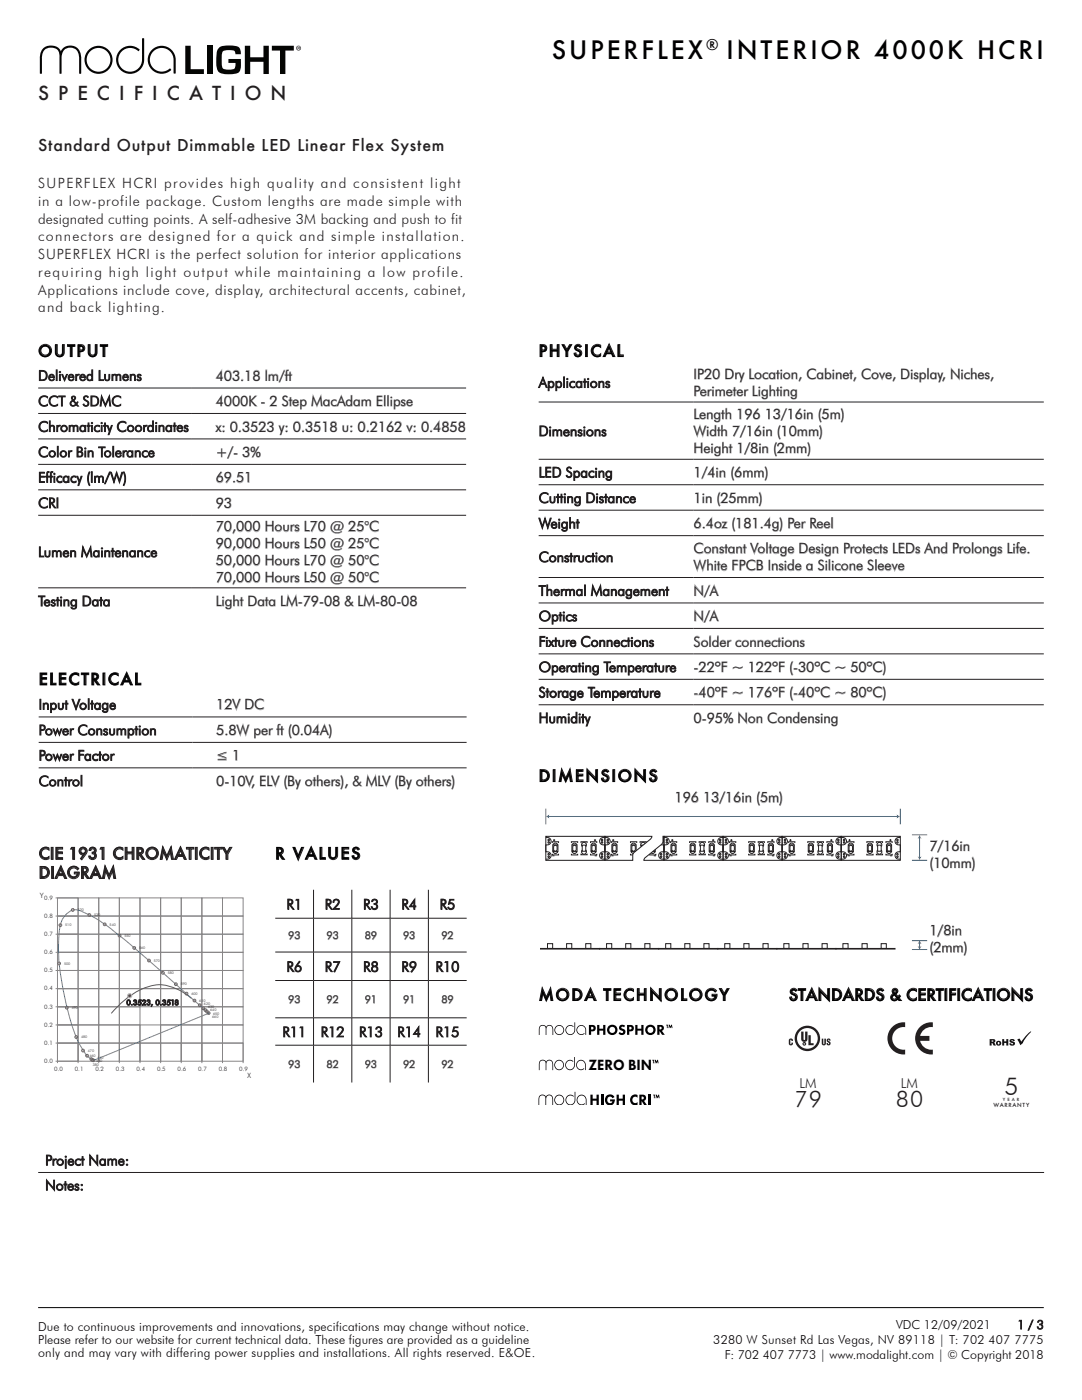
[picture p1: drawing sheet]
<svg xmlns="http://www.w3.org/2000/svg" width="216mm" height="279mm" viewBox="0 0 216 279" stroke-linecap="round" stroke-linejoin="round" font-family="sans-serif">
<g fill="#040503">
<path d="M24.2 9.8a2.66 2.66 0 0 1 3.7 .2l-.2 .2a2.4 2.4 0 0 0-3.9 .7 2.4 2.4 0 0 0 1.9 3.4 2.4 2.4 0 0 0 2.6-2.9v-3.7l.4-.1 .1 4.5a2.8 2.8 0 0 1-4.1 2.3 2.8 2.8 0 0 1-.5-4.6z"/>
<path d="M30.1 10.2a2.79 2.79 0 0 1 3.1-.9 2.79 2.79 0 0 1 1.9 2.6l-.1 2.8-.4-.1v-1.2a3.4 3.4 0 0 0-.9-3.3 2.37 2.37 0 0 0-3.2 .3 2.37 2.37 0 0 0 .2 3.3 2.37 2.37 0 0 0 3.3-.1l.2 .3a2.76 2.76 0 0 1-3.9 .1 2.76 2.76 0 0 1-.2-3.8z"/>
<path d="M8.6 9.7a2.25 2.25 0 0 1 3.5 .5 2.18 2.18 0 0 1 2.7-1 2.18 2.18 0 0 1 1.4 2.5v2.9l-.3 .1-.1-3a1.79 1.79 0 0 0-1.8-2.2 1.79 1.79 0 0 0-1.7 2.2v2.9l-.1 .1-.3-.1v-2.9a1.78 1.78 0 0 0-1.7-2.2 1.78 1.78 0 0 0-1.8 2v3.1l-.3 .1-.1-.1-.1-3.2a2.68 2.68 0 0 1 .7-1.7z"/>
<path d="M37 9.1h1v4.7h2.7v1h-3.7z"/>
<path d="M41.3 9.1h1.1v5.7h-1.1z"/>
<path d="M43.6 9.6a4.2 4.2 0 0 1 3.5-.4 1.26 1.26 0 0 1 1 1.6h-1.1a.71 .71 0 0 0-.9-.8l-1.2 .1a.94 .94 0 0 0-.7 1.2v1.3a1.05 1.05 0 0 0 .3 1.1 1.05 1.05 0 0 0 1.1 .2h.4a.93 .93 0 0 0 1-1.3h-1.4v-.8h2.5a3.6 3.6 0 0 1-.5 2.7 5 5 0 0 1-4-.2 5.7 5.7 0 0 1-.3-4z"/>
<path d="M48.9 9.1h1v2.3h2.7v-2.3h1v5.7h-1v-2.5h-2.7v2.5h-1z"/>
<path d="M54.2 9.1h4.4v1h-1.7v4.7h-1v-4.7h-1.7z"/>
<path d="M17.3 11.9a2.37 2.37 0 0 1 4.7 0 2.37 2.37 0 0 1-4.7 0zM16.9 11.9a2.8 2.8 0 0 0 5.6 0 2.8 2.8 0 0 0-5.6 0z"/>
</g>
<path d="M59.5 9.4v.2h.1zM59.4 9.4h.3l.1 .4-.2-.1-.2 .1zM59.2 9.6a.4 .4 0 0 0 .8 0 .4 .4 0 0 0-.8 0zM59.1 9.6a.5 .5 0 0 1 1 0 .5 .5 0 0 1-1 0z" fill="#231f20"/>
<path d="M7.6 261h200.7" fill="none" stroke="#000001" stroke-width=".2"/>
<g fill="none" stroke="#231f20" stroke-width=".2">
<path d="M7.6 77.4h85.4M7.6 82.5h85.4M7.6 87.6h85.4M7.6 92.7h85.4M7.6 97.8h85.4M107.5 80.2h100.8M107.5 91.7h100.8M107.5 96.7h100.8M7.6 102.8h85.4M7.6 117.3h85.4M107.5 101.8h100.8M107.5 106.9h100.8"/>
<path d="M107.5 115.3h100.8M107.5 120.3h100.8M107.5 125.4h100.8M107.5 130.5h100.8M107.5 135.6h100.8M107.5 140.7h100.8M7.6 234h200.7"/>
</g>
<path d="M107.5 68.5h17v2.7h-17z" fill="#fff"/>
<g fill="none" stroke="#231f20" stroke-width=".2">
<path d="M7.7 143.1h85.4M7.7 148.2h85.4M7.7 153.2h85.4M108.9 166.9h11.8v4.8h-11.8zM108.9 167.2a.78 .78 0 0 1 1.1 .7 .78 .78 0 0 1-1.1 .7v1.4a.78 .78 0 0 1 1.1 .7 .78 .78 0 0 1-1.1 .8M110.2 170.4v.2h1.3v-.2M110.2 170.8h.4M110.2 168.2v-.2h1.3v.2M110.3 168.6h1v1.4h-1zM110.3 169.7l.3 .3M110.4 167.7h.4M110.4 170a.46 .46 0 0 0 .4 .3 .46 .46 0 0 0 .5-.3"/>
<path d="M110.4 168.6a.46 .46 0 0 1 .4-.3 .46 .46 0 0 1 .5 .3M110.5 168.8a.36 .36 0 0 1 .4-.1 .36 .36 0 0 1 .3 .3v.5a.35 .35 0 0 1-.4 .4 .35 .35 0 0 1-.3-.4zM110.6 167.5v.4M114 168.2v-.2h1.3v.2M114 170.4v.2h1.3v-.2M114.1 168.6h1v1.4h-1zM114.1 169.7l.3 .3M114.2 170a.46 .46 0 0 0 .4 .3 .46 .46 0 0 0 .5-.3M114.2 168.6a.46 .46 0 0 1 .4-.3 .46 .46 0 0 1 .5 .3M114.3 168.8a.36 .36 0 0 1 .4-.1 .36 .36 0 0 1 .3 .3v.5a.35 .35 0 0 1-.4 .4 .35 .35 0 0 1-.3-.4zM115.9 170.4v.2h1.3v-.2M115.9 168.2v-.2h1.3v.2"/>
<path d="M116.2 168.7h.7v1.2h-.7zM116.9 169.6a.49 .49 0 0 1 0 .7 .49 .49 0 0 1-.7 0 .49 .49 0 0 1 0-.7M116.9 168.9a.49 .49 0 0 0 0-.7 .49 .49 0 0 0-.7 0 .49 .49 0 0 0 0 .7M117.8 168.2v-.2h1.3v.2M117.8 170.4v.2h1.3v-.2M117.9 168.6h1.1v1.4h-1.1zM117.9 169.7l.3 .3M118 170a.46 .46 0 0 0 .4 .3 .46 .46 0 0 0 .5-.3M118 168.6a.46 .46 0 0 1 .4-.3 .46 .46 0 0 1 .5 .3M118.2 168.8a.36 .36 0 0 1 .3-.1 .36 .36 0 0 1 .3 .3v.5a.35 .35 0 0 1-.3 .4 .35 .35 0 0 1-.4-.4zM118.5 167.7h.4M118.7 170.8h.4"/>
<path d="M118.7 167.5v.4M120.7 167.2a.78 .78 0 0 0-1.1 .7 .78 .78 0 0 0 1.1 .7v1.4a.78 .78 0 0 0-1.1 .7 .78 .78 0 0 0 1.1 .8M122 168.2v-.2h1.2v.2M122 170.4v.2h1.2v-.2M122 170.8h.4M122.1 168.6h1v1.4h-1zM122.1 169.7l.3 .3M122.1 167.7h.5M122.2 170a.46 .46 0 0 0 .4 .3 .46 .46 0 0 0 .5-.3M122.2 168.6a.46 .46 0 0 1 .4-.3 .46 .46 0 0 1 .5 .3M122.3 168.8a.36 .36 0 0 1 .4-.1 .36 .36 0 0 1 .3 .3v.5a.35 .35 0 0 1-.4 .4 .35 .35 0 0 1-.3-.4zM122.4 167.5v.4"/>
<path d="M125.8 168.2v-.2h1.3v.2M125.8 170.4v.2h1.3v-.2M125.9 168.6h1v1.4h-1zM125.9 169.7l.3 .3M126 170a.46 .46 0 0 0 .4 .3 .46 .46 0 0 0 .5-.3M126 168.6a.46 .46 0 0 1 .4-.3 .46 .46 0 0 1 .5 .3M126.1 168.8a.36 .36 0 0 1 .4-.1 .36 .36 0 0 1 .3 .3v.5a.35 .35 0 0 1-.4 .4 .35 .35 0 0 1-.3-.4zM127.7 170.4v.2h1.2v-.2M127.7 168.2v-.2h1.2v.2M128 168.7h.7v1.2h-.7zM128.7 169.6a.49 .49 0 0 1 0 .7 .49 .49 0 0 1-.7 0 .49 .49 0 0 1 0-.7M128.7 168.9a.49 .49 0 0 0 0-.7 .49 .49 0 0 0-.7 0 .49 .49 0 0 0 0 .7"/>
<path d="M129.6 170.4v.2h1.3v-.2M129.6 168.2v-.2h1.3v.2M129.7 168.6h1.1v1.4h-1.1zM129.7 169.7l.3 .3M129.8 170a.46 .46 0 0 0 .4 .3 .46 .46 0 0 0 .5-.3M129.8 168.6a.46 .46 0 0 1 .4-.3 .46 .46 0 0 1 .5 .3M129.9 168.8a.36 .36 0 0 1 .4-.1 .36 .36 0 0 1 .3 .3v.5a.35 .35 0 0 1-.4 .4 .35 .35 0 0 1-.3-.4zM130.3 167.7h.4M130.5 170.8h.4M130.5 167.5v.4M132.5 166.9h11.8v4.8h-11.8zM132.5 167.2a.78 .78 0 0 0-1.1 .7 .78 .78 0 0 0 1.1 .7v1.4a.78 .78 0 0 0-1.1 .7 .78 .78 0 0 0 1.1 .8"/>
<path d="M133.8 168.2v-.2h1.2v.2M133.8 170.4v.2h1.2v-.2M133.8 170.8h.4M133.9 168.6h1v1.4h-1zM133.9 169.7l.2 .3M133.9 167.7h.5M133.9 170a.46 .46 0 0 0 .5 .3 .46 .46 0 0 0 .4-.3M133.9 168.6a.46 .46 0 0 1 .5-.3 .46 .46 0 0 1 .4 .3M134.1 168.8a.36 .36 0 0 1 .4-.1 .36 .36 0 0 1 .2 .3v.5a.35 .35 0 0 1-.3 .4 .35 .35 0 0 1-.4-.4zM134.1 167.5v.4M137.6 168.2v-.2h1.2v.2M137.6 170.4v.2h1.2v-.2"/>
<path d="M137.7 168.6h1v1.4h-1zM137.7 169.7l.3 .3M137.8 170a.46 .46 0 0 0 .4 .3 .46 .46 0 0 0 .5-.3M137.8 168.6a.46 .46 0 0 1 .4-.3 .46 .46 0 0 1 .5 .3M137.9 168.8a.36 .36 0 0 1 .4-.1 .36 .36 0 0 1 .3 .3v.5a.35 .35 0 0 1-.4 .4 .35 .35 0 0 1-.3-.4zM139.5 168.2v-.2h1.2v.2M139.5 170.4v.2h1.2v-.2M139.8 168.7h.7v1.2h-.7zM140.5 169.6a.49 .49 0 0 1 0 .7 .49 .49 0 0 1-.7 0 .49 .49 0 0 1 0-.7M140.5 168.9a.49 .49 0 0 0 0-.7 .49 .49 0 0 0-.7 0 .49 .49 0 0 0 0 .7M141.4 168.2v-.2h1.3v.2M141.4 170.4v.2h1.3v-.2"/>
<path d="M141.5 168.6h1v1.4h-1zM141.5 169.7l.3 .3M141.6 170a.46 .46 0 0 0 .4 .3 .46 .46 0 0 0 .5-.3M141.6 168.6a.46 .46 0 0 1 .4-.3 .46 .46 0 0 1 .5 .3M141.7 168.8a.36 .36 0 0 1 .4-.1 .36 .36 0 0 1 .3 .3v.5a.35 .35 0 0 1-.4 .4 .35 .35 0 0 1-.3-.4zM142.1 167.7h.4M142.2 170.8h.5M142.3 167.5v.4M144.3 166.9h11.8v4.8h-11.8zM144.3 167.2a.78 .78 0 0 0-1.1 .7 .78 .78 0 0 0 1.1 .7v1.4a.78 .78 0 0 0-1.1 .7 .78 .78 0 0 0 1.1 .8M145.6 170.4v.2h1.2v-.2M145.6 170.8h.4"/>
<path d="M145.6 168.2v-.2h1.2v.2M145.7 168.6h1v1.4h-1zM145.7 169.7l.2 .3M145.7 167.7h.5M145.7 170a.46 .46 0 0 0 .5 .3 .46 .46 0 0 0 .4-.3M145.7 168.6a.46 .46 0 0 1 .5-.3 .46 .46 0 0 1 .4 .3M145.9 168.8a.36 .36 0 0 1 .4-.1 .36 .36 0 0 1 .2 .3v.5a.35 .35 0 0 1-.3 .4 .35 .35 0 0 1-.4-.4zM145.9 167.5v.4M149.4 168.2v-.2h1.2v.2M149.4 170.4v.2h1.2v-.2M149.5 168.6h1v1.4h-1zM149.5 169.7l.3 .3"/>
<path d="M149.6 170a.46 .46 0 0 0 .4 .3 .46 .46 0 0 0 .4-.3M149.6 168.6a.46 .46 0 0 1 .4-.3 .46 .46 0 0 1 .4 .3M149.7 168.8a.36 .36 0 0 1 .4-.1 .36 .36 0 0 1 .2 .3v.5a.35 .35 0 0 1-.3 .4 .35 .35 0 0 1-.3-.4zM151.3 170.4v.2h1.2v-.2M151.3 168.2v-.2h1.2v.2M151.5 168.7h.8v1.2h-.8zM152.2 169.6a.49 .49 0 0 1 .1 .7 .49 .49 0 0 1-.7 0 .49 .49 0 0 1-.1-.7M152.3 168.9a.49 .49 0 0 0-.1-.7 .49 .49 0 0 0-.6 0 .49 .49 0 0 0-.1 .7M153.2 168.2v-.2h1.3v.2M153.2 170.4v.2h1.3v-.2M153.3 168.6h1v1.4h-1zM153.3 169.7l.3 .3"/>
<path d="M153.4 170a.46 .46 0 0 0 .4 .3 .46 .46 0 0 0 .5-.3M153.4 168.6a.46 .46 0 0 1 .4-.3 .46 .46 0 0 1 .5 .3M153.5 168.8a.36 .36 0 0 1 .4-.1 .36 .36 0 0 1 .3 .3v.5a.35 .35 0 0 1-.4 .4 .35 .35 0 0 1-.3-.4zM153.9 167.7h.4M154 170.8h.5M154.1 167.5v.4M156.1 166.9h11.8v4.8h-11.8zM156.1 167.2a.78 .78 0 0 0-1.1 .7 .78 .78 0 0 0 1.1 .7v1.4a.78 .78 0 0 0-1.1 .7 .78 .78 0 0 0 1.1 .8M157.4 168.2v-.2h1.2v.2M157.4 170.4v.2h1.2v-.2M157.4 170.8h.4M157.5 168.6h1v1.4h-1z"/>
<path d="M157.5 169.7l.2 .3M157.5 167.7h.4M157.5 170a.46 .46 0 0 0 .5 .3 .46 .46 0 0 0 .4-.3M157.5 168.6a.46 .46 0 0 1 .5-.3 .46 .46 0 0 1 .4 .3M157.7 168.8a.36 .36 0 0 1 .4-.1 .36 .36 0 0 1 .2 .3v.5a.35 .35 0 0 1-.3 .4 .35 .35 0 0 1-.4-.4zM157.7 167.5v.4M161.2 168.2v-.2h1.2v.2M161.2 170.4v.2h1.2v-.2M161.3 168.6h1v1.4h-1zM161.3 169.7l.2 .3M161.3 170a.46 .46 0 0 0 .5 .3 .46 .46 0 0 0 .4-.3M161.3 168.6a.46 .46 0 0 1 .5-.3 .46 .46 0 0 1 .4 .3"/>
<path d="M161.5 168.8a.36 .36 0 0 1 .4-.1 .36 .36 0 0 1 .2 .3v.5a.35 .35 0 0 1-.3 .4 .35 .35 0 0 1-.4-.4zM163.1 168.2v-.2h1.2v.2M163.1 170.4v.2h1.2v-.2M163.3 168.7h.7v1.2h-.7zM164 169.6a.49 .49 0 0 1 0 .7 .49 .49 0 0 1-.7 0 .49 .49 0 0 1 0-.7M164 168.9a.49 .49 0 0 0 0-.7 .49 .49 0 0 0-.7 0 .49 .49 0 0 0 0 .7M165 168.2v-.2h1.2v.2M165 170.4v.2h1.2v-.2M165.1 168.6h1v1.4h-1zM165.1 169.7l.3 .3M165.2 170a.46 .46 0 0 0 .4 .3 .46 .46 0 0 0 .5-.3M165.2 168.6a.46 .46 0 0 1 .4-.3 .46 .46 0 0 1 .5 .3"/>
<path d="M165.3 168.8a.36 .36 0 0 1 .4-.1 .36 .36 0 0 1 .3 .3v.5a.35 .35 0 0 1-.4 .4 .35 .35 0 0 1-.3-.4zM165.7 167.7h.4M165.8 170.8h.5M165.9 167.5v.4M167.9 166.9h11.7v4.8h-11.7zM167.9 167.2a.78 .78 0 0 0-1.1 .7 .78 .78 0 0 0 1.1 .7v1.4a.78 .78 0 0 0-1.1 .7 .78 .78 0 0 0 1.1 .8M169.1 170.4v.2h1.3v-.2M169.1 170.8h.5M169.1 168.2v-.2h1.3v.2M169.3 168.6h1v1.4h-1zM169.3 169.7l.2 .3M169.3 167.7h.4"/>
<path d="M169.3 170a.46 .46 0 0 0 .5 .3 .46 .46 0 0 0 .4-.3M169.3 168.6a.46 .46 0 0 1 .5-.3 .46 .46 0 0 1 .4 .3M169.5 168.8a.36 .36 0 0 1 .3-.1 .36 .36 0 0 1 .3 .3v.5a.35 .35 0 0 1-.3 .4 .35 .35 0 0 1-.4-.4zM169.5 167.5v.4M173 170.4v.2h1.2v-.2M173 168.2v-.2h1.2v.2M173.1 168.6h1v1.4h-1zM173.1 169.7l.2 .3M173.1 170a.46 .46 0 0 0 .5 .3 .46 .46 0 0 0 .4-.3M173.1 168.6a.46 .46 0 0 1 .5-.3 .46 .46 0 0 1 .4 .3M173.3 168.8a.36 .36 0 0 1 .4-.1 .36 .36 0 0 1 .2 .3v.5a.35 .35 0 0 1-.3 .4 .35 .35 0 0 1-.4-.4zM174.9 170.4v.2h1.2v-.2"/>
<path d="M174.9 168.2v-.2h1.2v.2M175.1 168.7h.7v1.2h-.7zM175.8 169.6a.49 .49 0 0 1 0 .7 .49 .49 0 0 1-.7 0 .49 .49 0 0 1 0-.7M175.8 168.9a.49 .49 0 0 0 0-.7 .49 .49 0 0 0-.7 0 .49 .49 0 0 0 0 .7M176.8 170.4v.2h1.2v-.2M176.8 168.2v-.2h1.2v.2M176.9 168.6h1v1.4h-1zM176.9 169.7l.2 .3M176.9 170a.46 .46 0 0 0 .5 .3 .46 .46 0 0 0 .4-.3M176.9 168.6a.46 .46 0 0 1 .5-.3 .46 .46 0 0 1 .4 .3M177.1 168.8a.36 .36 0 0 1 .4-.1 .36 .36 0 0 1 .3 .3v.5a.35 .35 0 0 1-.4 .4 .35 .35 0 0 1-.3-.4zM177.5 167.7h.4"/>
<path d="M177.6 170.8h.4M177.7 167.5v.4M179.6 167.2a.78 .78 0 0 0-1 .7 .78 .78 0 0 0 1 .7v1.4a.78 .78 0 0 0-1 .7 .78 .78 0 0 0 1 .8M107.9 189.3h11.7v.1h-11.7zM109.2 188.3h1.1v1h-1.1zM113.1 188.3h1v1h-1zM116.9 188.3h1v1h-1zM119.6 189.3h11.8v.1h-11.8zM121 188.3h1.1v1h-1.1zM124.9 188.3h1v1h-1zM128.7 188.3h1v1h-1zM131.4 189.3h11.8v.1h-11.8z"/>
<path d="M132.8 188.3h1.1v1h-1.1zM136.6 188.3h1.1v1h-1.1zM140.5 188.3h1v1h-1zM143.2 189.3h11.8v.1h-11.8zM144.6 188.3h1v1h-1zM148.4 188.3h1.1v1h-1.1zM152.2 188.3h1.1v1h-1.1zM155 189.3h11.8v.1h-11.8zM156.4 188.3h1v1h-1zM160.2 188.3h1v1h-1zM164 188.3h1.1v1h-1.1zM166.8 189.3h11.8v.1h-11.8z"/>
<path d="M168.2 188.3h1v1h-1zM172 188.3h1v1h-1zM175.8 188.3h1.1v1h-1.1z"/>
<circle cx="109.5" cy="167.6" r=".16"/>
<circle cx="109.5" cy="171" r=".16"/>
<circle cx="109.5" cy="170.5" r=".16"/>
<circle cx="109.5" cy="168.1" r=".16"/>
<circle cx="120.1" cy="171" r=".16"/>
<circle cx="120.1" cy="167.6" r=".16"/>
<circle cx="120.1" cy="168.1" r=".16"/>
<circle cx="120.1" cy="170.5" r=".16"/>
<circle cx="121.3" cy="167.6" r=".16"/>
<circle cx="121.3" cy="170.5" r=".16"/>
<circle cx="121.3" cy="171" r=".16"/>
<circle cx="121.3" cy="168.1" r=".16"/>
<circle cx="131.9" cy="167.6" r=".16"/>
<circle cx="131.9" cy="171" r=".16"/>
<circle cx="131.9" cy="168.1" r=".16"/>
<circle cx="131.9" cy="170.5" r=".16"/>
<circle cx="133.1" cy="170.5" r=".16"/>
<circle cx="133.1" cy="168.1" r=".16"/>
<circle cx="133.1" cy="171" r=".16"/>
<circle cx="133.1" cy="167.6" r=".16"/>
<circle cx="143.7" cy="167.6" r=".16"/>
<circle cx="143.7" cy="168.1" r=".16"/>
<circle cx="143.7" cy="171" r=".16"/>
<circle cx="143.7" cy="170.5" r=".16"/>
<circle cx="144.9" cy="167.6" r=".16"/>
<circle cx="144.9" cy="168.1" r=".16"/>
<circle cx="144.9" cy="170.5" r=".16"/>
<circle cx="144.9" cy="171" r=".16"/>
<circle cx="155.5" cy="168.1" r=".16"/>
<circle cx="155.5" cy="167.6" r=".16"/>
<circle cx="155.5" cy="171" r=".16"/>
<circle cx="155.5" cy="170.5" r=".16"/>
<circle cx="156.6" cy="170.5" r=".16"/>
<circle cx="156.6" cy="171" r=".16"/>
<circle cx="156.6" cy="168.1" r=".16"/>
<circle cx="156.6" cy="167.6" r=".16"/>
<circle cx="167.3" cy="167.6" r=".16"/>
<circle cx="167.3" cy="171" r=".16"/>
<circle cx="167.3" cy="170.5" r=".16"/>
<circle cx="167.3" cy="168.1" r=".16"/>
<circle cx="168.4" cy="170.5" r=".16"/>
<circle cx="168.4" cy="167.6" r=".16"/>
<circle cx="168.4" cy="171" r=".16"/>
<circle cx="168.4" cy="168.1" r=".16"/>
<circle cx="179.1" cy="168.1" r=".16"/>
<circle cx="179.1" cy="170.5" r=".16"/>
<circle cx="179.1" cy="167.6" r=".16"/>
<circle cx="179.1" cy="171" r=".16"/>
</g>
<path d="M126.4 170.2l3.3-2.7 .4-.6h2.2v1l-.2 .5-3.5 2.9-.1 .4h-2.2v-1z" fill="#fff"/>
<path d="M120.7 166.9h9.4l-.4 .6-3.3 2.7-.1 .5v1h-5.6zM132.3 166.9h.2v4.8h-4l.1-.4 3.5-2.9 .2-.5z" fill="none" stroke="#231f20" stroke-width=".2"/>
<path d="M109.4 162.9h69.7" fill="none" stroke="#127ec2" stroke-width=".2"/>
<g fill="#127ec2">
<path d="M108.9 162.9l.7-.4-.1 .4 .1 .5z"/>
<path d="M178.9 162.5l.7 .4-.7 .5 .1-.5z"/>
</g>
<path d="M108.9 161.4v3.1M179.6 161.4v3.1M183.5 167.2v4" fill="none" stroke="#127ec2" stroke-width=".2"/>
<g fill="#127ec2">
<path d="M183.1 170.9l.4 .2 .4-.2-.4 .8z"/>
<path d="M183.5 166.6l.4 .8-.4-.2-.4 .2z"/>
</g>
<path d="M182 166.6h3M182 171.7h3M183.5 188.2v.9" fill="none" stroke="#127ec2" stroke-width=".2"/>
<g fill="#127ec2">
<path d="M183.1 188.8l.4 .2 .4-.2-.4 .8z"/>
<path d="M183.5 187.7l.4 .7-.4-.2-.4 .2z"/>
</g>
<path d="M182 187.7h3M182 189.5h3" fill="none" stroke="#127ec2" stroke-width=".2"/>
<g fill="#101110">
<path d="M203 207.5l.5-.2 .3 .6 1.3-1.6 .7-.5-1.1 1.4-.6 1-.5 .4z"/>
<path d="M200 207.4h.4v.4h.4v-.4h.4v1.3h-.4v-.6h-.4v.6h-.4z"/>
<path d="M201.6 207.5l.6-.1 .3 .3-.4 .1-.2-.2-.1 .2a.52 .52 0 0 1 .6 .2 .52 .52 0 0 1 0 .6 .62 .62 0 0 1-1-.4h.4a.19 .19 0 0 0 .1 .2 .19 .19 0 0 0 .2-.1 .66 .66 0 0 1-.6-.8z"/>
<path d="M197.5 207.4h.6a.37 .37 0 0 1 .5 .2 .37 .37 0 0 1-.3 .5l.4 .6h-.4l-.4-.6v.6h-.4zM197.9 207.6v.3l.3-.1v-.1z"/>
<path d="M198.7 208.2a.55 .55 0 0 1 1.1 0 .55 .55 0 0 1-1.1 0zM199.1 208.2a.22 .22 0 0 0 .4 0 .22 .22 0 0 0-.4 0z"/>
</g>
<g fill="#231f20">
<path d="M178 205a3.2 3.2 0 0 1 2.6-1v1a2.27 2.27 0 0 0-2.6 2.2 2.27 2.27 0 0 0 2.6 2.3v.9a3.2 3.2 0 0 1-3.2-1.8 3.2 3.2 0 0 1 .6-3.6z" fill-rule="evenodd"/>
<path d="M183.5 205a3.2 3.2 0 0 1 2.6-1v1a2.27 2.27 0 0 0-2.5 1.7h1.9v1h-1.9a2.27 2.27 0 0 0 2.5 1.8v.9a3.2 3.2 0 0 1-3.2-1.8 3.2 3.2 0 0 1 .6-3.6z" fill-rule="evenodd"/>
</g>
<g fill="#231f20">
<path d="M164 207.3h.3l.1 1.1 .1-1.1h.3v1.1a.43 .43 0 0 1-.5 .2 .43 .43 0 0 1-.3-.4z"/>
<path d="M165 207.4a.4 .4 0 0 1 .5-.1 .4 .4 0 0 1 .2 .4h-.3l-.1-.2v.2a.47 .47 0 0 1 .4 .5 .47 .47 0 0 1-.6 .4l-.2-.4h.3l.1 .2 .1-.1-.4-.5z"/>
<path d="M159.9 205.9h.4v1.5l.2 .2 .2-.2v-1.5h.4v1.4a.63 .63 0 0 1-.6 .6 .63 .63 0 0 1-.6-.6z"/>
<path d="M161.3 206.6h.5v1.6h.5v.4h-1z"/>
<path d="M159 207.2a2.1 2.1 0 0 0 4.2 0 2.1 2.1 0 0 0-4.2 0zM158.6 207.2a2.54 2.54 0 0 1 5 0 2.54 2.54 0 0 1-5 0z"/>
<path d="M160.4 208.2v.3v-.2l.2 .2v-.3zM160.4 208.2l.1 .1z"/>
</g>
<circle cx="160.5" cy="208.3" r=".27" fill="none" stroke="#231f20" stroke-width=".2"/>
<path d="M157.6 207.3a.43 .43 0 0 1 .4 0 .43 .43 0 0 1 .2 .4h-.3v-.2h-.2v.9l.2-.1v-.2h.3v.3a.47 .47 0 0 1-.8 0v-.7z" fill="#231f20"/>
<g fill="#000">
<path d="M107.7 218.7a.77 .77 0 0 1 1.2 .2 .77 .77 0 0 1 1-.4 .77 .77 0 0 1 .5 .9v1.1l-.1 .1-.1-1.2a.64 .64 0 0 0-.6-.8 .64 .64 0 0 0-.6 .8l-.1 1.2-.1-.1v-.7a.89 .89 0 0 0-.6-1.2l-.3 .1-.3 .3v1.5h-.2a2.68 2.68 0 0 1 .3-1.8zM107.7 211.7a.76 .76 0 0 1 1.3 .2 .75 .75 0 0 1 .9-.4 .75 .75 0 0 1 .5 .9v1.1l-.1 .1-.1-1.2a.63 .63 0 0 0-.6-.8 .63 .63 0 0 0-.6 .8v1.2l-.1-.1v-.7a.87 .87 0 0 0-.6-1.2l-.3 .1-.3 .4v1.4h-.2a2.62 2.62 0 0 1 .2-1.8zM107.7 204.8a.78 .78 0 0 1 1.3 .2 .76 .76 0 0 1 .9-.4 .76 .76 0 0 1 .5 .9v1l-.1 .1-.1-1.1a.63 .63 0 0 0-.6-.8 .63 .63 0 0 0-.6 .8v1.1l-.1-.1v-.7a.74 .74 0 0 0-.1-.8 .74 .74 0 0 0-.7-.3l-.4 .4v1.4h-.2a2.43 2.43 0 0 1 .2-1.7zM113.1 211.8a.88 .88 0 0 1 1.3 0v.1a1.02 1.02 0 0 0-1.4 .3 .85 .85 0 0 0 .7 1.2 .85 .85 0 0 0 .9-1.1v-1.3h.1v1.6a1 1 0 0 1-1.4 .9 1 1 0 0 1-.2-1.7zM113.1 204.9a.92 .92 0 0 1 1.4 0h-.1a.89 .89 0 0 0-1 0 .89 .89 0 0 0-.4 1 .9 .9 0 0 0 1.2 .3 .9 .9 0 0 0 .4-1.2v-.9l.1-.1 .1 1.6a.99 .99 0 0 1-1.4 .9 .99 .99 0 0 1-.3-1.6zM113.2 218.7a.7 .7 0 0 1 1.2 .1 1.04 1.04 0 0 0-1.4 .4 .87 .87 0 0 0 .8 1.2 .87 .87 0 0 0 .9-1.1v-1.4h.1v1.7a1.03 1.03 0 0 1-1.5 .8 1.03 1.03 0 0 1-.1-1.7zM115.2 211.8a.96 .96 0 0 1 1.1-.2 .96 .96 0 0 1 .6 .9v1h-.2a1.76 1.76 0 0 0-.5-1.8 .86 .86 0 0 0-1.1 1 .86 .86 0 0 0 1.4 .5l.1 .1a.99 .99 0 0 1-1.5 0 .99 .99 0 0 1 .1-1.5zM115.3 204.9a.97 .97 0 0 1 1.1-.3 .97 .97 0 0 1 .6 1v.9h-.2a1.65 1.65 0 0 0-.5-1.7 .84 .84 0 0 0-1.1 .9 .84 .84 0 0 0 1.4 .5v.1a.97 .97 0 0 1-1.4 0 .97 .97 0 0 1 .1-1.4zM117.8 218.5h.5v.8h.7v-.8h.5v2.1h-.5v-.9h-.7v.9h-.5zM119.2 204.6h.4v.7h.8v-.7h.4v1.9h-.4v-.8h-.8v.8h-.4zM121 218.7a1.01 1.01 0 0 1 1.6 .2l-.4 .3a.6 .6 0 0 0-.9-.2 .6 .6 0 0 0 0 .9 .52 .52 0 0 0 .5 .3 .52 .52 0 0 0 .4-.4h-.5v-.4h1a1.03 1.03 0 0 1-1.3 1.1 1.03 1.03 0 0 1-.6-1.6zM123 218.5h.5v.8h.8v-.8h.4v2.1h-.4v-.9h-.8v.9h-.5z"/>
<path d="M123.7 204.7l.5-.2 .5 .2-.2 .3h-.5v.2a.73 .73 0 0 1 .7 1.1 .73 .73 0 0 1-1.3 0l.3-.4a.32 .32 0 0 0 .4 .3 .32 .32 0 0 0 .2-.4 .68 .68 0 0 1-.7-.4 .68 .68 0 0 1 .1-.7zM126.8 204.6h.4v.7h.8v-.7h.4v1.9h-.4v-.8h-.8v.8h-.4zM115.5 218.7a.98 .98 0 0 1 1-.1 .98 .98 0 0 1 .5 .9v1h-.1a1.8 1.8 0 0 0-.5-1.8 .88 .88 0 0 0-1.2 1 .88 .88 0 0 0 1.4 .5l.1 .1a1.02 1.02 0 0 1-1.5-.1 1.02 1.02 0 0 1 .3-1.5zM126 218.7l.5-.2h.5h.2v.6a.6 .6 0 0 0-.8 0 .6 .6 0 0 0 0 .8 .6 .6 0 0 0 .8 0v.6a1.08 1.08 0 0 1-1.3-.4 1.08 1.08 0 0 1 .1-1.4z"/>
<path d="M110.7 212.6a.85 .85 0 0 1 1.7 0 .85 .85 0 0 1-1.7 0zM110.6 212.5a1.01 1.01 0 0 0 2 0 1.01 1.01 0 0 0-2 0z"/>
<path d="M110.8 205.6a.84 .84 0 0 1 1.6 0 .84 .84 0 0 1-1.6 0zM110.6 205.6a1 1 0 0 0 2 0 1 1 0 0 0-2 0z"/>
<path d="M118 204.9v.6a.31 .31 0 0 0 .4-.3 .31 .31 0 0 0-.4-.3zM117.5 204.6h.7a.67 .67 0 0 1 .7 .7 .67 .67 0 0 1-.9 .5v.7h-.5z"/>
<path d="M121.6 205.5a.61 .61 0 0 0 1.2 0 .61 .61 0 0 0-1.2 0zM121.1 205.5a1.05 1.05 0 0 1 2.1 0 1.05 1.05 0 0 1-2.1 0z"/>
<path d="M125.6 204.9v.6a.31 .31 0 0 0 .4-.3 .31 .31 0 0 0-.4-.3zM125.1 204.6h.7a.67 .67 0 0 1 .7 .7 .67 .67 0 0 1-.9 .5v.7h-.5z"/>
<path d="M128 218.8v.6a.31 .31 0 0 0 .5-.3 .31 .31 0 0 0-.5-.3zM127.6 218.5h.7a.64 .64 0 0 1 .6 .5 .64 .64 0 0 1-.4 .7l.6 .9h-.6l-.5-.9v.9h-.4z"/>
<path d="M129.2 205.5a.61 .61 0 0 0 1.2 0 .61 .61 0 0 0-1.2 0zM128.7 205.5a1.05 1.05 0 0 1 2.1 0 1.05 1.05 0 0 1-2.1 0z"/>
<path d="M130.7 211.5h.2l.1 .4 .2-.4h.1l.1 .7h-.2v-.4l-.2 .4-.2-.4v.4h-.2zM130.2 211.5h.4v.2h-.1v.5h-.2v-.5h-.1z"/>
<path d="M130.9 218.5h.2l.1 .4 .2-.4h.1l.1 .7h-.1l-.1-.4-.2 .4-.2-.4v.4h-.2zM130.3 218.5h.5v.1h-.2v.6h-.1v-.6h-.2z"/>
<path d="M131.6 204.9v.5a.3 .3 0 0 0 .4-.2 .3 .3 0 0 0-.4-.3zM131.2 204.6h.6a.6 .6 0 0 1 .7 .4 .6 .6 0 0 1-.4 .7l.5 .8h-.5l-.5-.8v.8h-.4z"/>
<path d="M133.5 204.5h.2l.1 .4 .1-.4h.2l.1 .7h-.2v-.4l-.2 .4-.2-.4v.4h-.2zM132.9 204.5h.5v.2h-.2v.5h-.1v-.5h-.2z"/>
<path d="M110.7 219.5a.9 .9 0 0 1 1.8 0 .9 .9 0 0 1-1.8 0zM110.6 219.5a1.03 1.03 0 0 0 2 0 1.03 1.03 0 0 0-2 0z"/>
</g>
<path d="M120.1 218.5v2.1M129.6 218.5v2.1" fill="none" stroke="#000" stroke-width=".45"/>
<g fill="none" stroke="#878686" stroke-width=".2">
<path d="M11.1 179.2h4.5M11.5 179.2h4.1v3.6h-4.1zM15.6 179.2h4.1v3.6h-4.1zM19.7 179.2h4.1v3.6h-4.1zM23.8 179.2h4.1v3.6h-4.1zM27.9 179.2h4.1v3.6h-4.1zM32 179.2h4.2v3.6h-4.2zM36.2 179.2h4.1v3.6h-4.1zM40.3 179.2h4.1v3.6h-4.1zM44.4 179.2h4.1v3.6h-4.1zM11.1 197.3h4.5M11.1 193.7h4.5"/>
<path d="M11.1 190.1h4.5M11.1 186.4h4.5M11.1 182.8h4.5M11.5 182.8h4.1v3.6h-4.1zM11.5 186.4h4.1v3.7h-4.1zM11.5 190.1h4.1v3.6h-4.1zM11.5 193.7h4.1v3.6h-4.1zM11.5 197.3h4.1v3.6h-4.1zM15.6 182.8h4.1v3.6h-4.1zM15.6 186.4h4.1v3.7h-4.1zM15.6 190.1h4.1v3.6h-4.1zM15.6 193.7h4.1v3.6h-4.1z"/>
<path d="M15.6 197.3h4.1v3.6h-4.1zM19.7 182.8h4.1v3.6h-4.1zM19.7 186.4h4.1v3.7h-4.1zM19.7 190.1h4.1v3.6h-4.1zM19.7 193.7h4.1v3.6h-4.1zM19.7 197.3h4.1v3.6h-4.1zM23.8 182.8h4.1v3.6h-4.1zM23.8 186.4h4.1v3.7h-4.1zM23.8 190.1h4.1v3.6h-4.1zM23.8 193.7h4.1v3.6h-4.1zM23.8 197.3h4.1v3.6h-4.1zM27.9 182.8h4.1v3.6h-4.1z"/>
<path d="M27.9 186.4h4.1v3.7h-4.1zM27.9 190.1h4.1v3.6h-4.1zM27.9 193.7h4.1v3.6h-4.1zM27.9 197.3h4.1v3.6h-4.1zM32 182.8h4.2v3.6h-4.2zM32 186.4h4.2v3.7h-4.2zM32 190.1h4.2v3.6h-4.2zM32 193.7h4.2v3.6h-4.2zM32 197.3h4.2v3.6h-4.2zM36.2 182.8h4.1v3.6h-4.1zM36.2 186.4h4.1v3.7h-4.1zM36.2 190.1h4.1v3.6h-4.1z"/>
<path d="M36.2 193.7h4.1v3.6h-4.1zM36.2 197.3h4.1v3.6h-4.1zM40.3 182.8h4.1v3.6h-4.1zM40.3 186.4h4.1v3.7h-4.1zM40.3 190.1h4.1v3.6h-4.1zM40.3 193.7h4.1v3.6h-4.1zM40.3 197.3h4.1v3.6h-4.1zM44.4 182.8h4.1v3.6h-4.1zM44.4 186.4h4.1v3.7h-4.1zM44.4 190.1h4.1v3.6h-4.1zM44.4 193.7h4.1v3.6h-4.1zM44.4 197.3h4.1v3.6h-4.1z"/>
<path d="M11.1 208.2h4.5v4M11.1 204.5h4.5M11.1 200.9h4.5M11.1 211.8h4.5M11.5 200.9h4.1v3.6h-4.1zM11.5 204.5h4.1v3.7h-4.1zM11.5 208.2h4.1v3.6h-4.1zM11.5 208.2v4M15.6 200.9h4.1v3.6h-4.1zM15.6 204.5h4.1v3.7h-4.1zM15.6 208.2h4.1v3.6h-4.1zM19.7 200.9h4.1v3.6h-4.1z"/>
<path d="M19.7 204.5h4.1v3.7h-4.1zM19.7 208.2h4.1v3.6h-4.1zM19.7 208.2v4M23.8 208.2v4M23.8 200.9h4.1v3.6h-4.1zM23.8 204.5h4.1v3.7h-4.1zM23.8 208.2h4.1v3.6h-4.1zM27.9 204.5h4.1v3.7h-4.1zM27.9 208.2h4.1v3.6h-4.1zM27.9 208.2v4M32 200.9h4.2v3.6h-4.2zM32 204.5h4.2v3.7h-4.2z"/>
<path d="M32 208.2h4.2v3.6h-4.2zM32 208.2v4M36.2 208.2v4M36.2 200.9h4.1v3.6h-4.1zM36.2 204.5h4.1v3.7h-4.1zM36.2 208.2h4.1v3.6h-4.1zM40.3 200.9h4.1v3.6h-4.1zM40.3 204.5h4.1v3.7h-4.1zM40.3 208.2h4.1v3.6h-4.1zM40.3 208.2v4M44.4 200.9h4.1v3.6h-4.1zM44.4 204.5h4.1v3.7h-4.1z"/>
<path d="M44.4 208.2h4.1v3.6h-4.1zM44.4 208.2v4M48.5 208.2v4"/>
</g>
<path d="M38.2 199.2a10.2 10.2 0 0 0-7.2-2.6 15 15 0 0 0-8.8 5.6" fill="none" stroke="#5a5a5a" stroke-width=".2"/>
<path d="M13.3 182.4a2.29 2.29 0 0 1 2.9-.6 36.7 36.7 0 0 1 9 6l16.5 14.4-22.2 9.1a1.41 1.41 0 0 1-2-.5 19.8 19.8 0 0 1-3.7-8.3 46.3 46.3 0 0 1-2.1-15.7 6.1 6.1 0 0 1 1.6-4.4z" fill="none" stroke="#4c81bf" stroke-width=".2"/>
<g fill="none" stroke="#c83737" stroke-width=".2">
<circle cx="11.8" cy="192.3" r=".27"/>
<circle cx="12" cy="184.6" r=".27"/>
<circle cx="14.5" cy="181.6" r=".27"/>
<circle cx="17.8" cy="182.6" r=".27"/>
<circle cx="20.9" cy="184.5" r=".27"/>
<circle cx="23.9" cy="186.7" r=".27"/>
<circle cx="26.8" cy="189.2" r=".27"/>
<circle cx="29.7" cy="191.7" r=".27"/>
<circle cx="32.5" cy="194.1" r=".27"/>
<circle cx="35.1" cy="196.4" r=".27"/>
<circle cx="37.2" cy="198.3" r=".27"/>
<circle cx="38.8" cy="199.7" r=".27"/>
<circle cx="13.3" cy="201.1" r=".27"/>
<circle cx="15.2" cy="207" r=".27"/>
<circle cx="16.6" cy="209.7" r=".27"/>
<circle cx="17.4" cy="210.7" r=".27"/>
<circle cx="18.2" cy="211.4" r=".27"/>
<circle cx="18.4" cy="211.5" r=".27"/>
<circle cx="18.6" cy="211.6" r=".27"/>
<circle cx="39.9" cy="200.6" r=".27"/>
<circle cx="40.5" cy="201.2" r=".27"/>
<circle cx="41" cy="201.6" r=".27"/>
<circle cx="41.3" cy="201.9" r=".27"/>
<circle cx="41.6" cy="202.2" r=".27"/>
</g>
<circle cx="25.9" cy="198.7" r=".43" fill="#ee1d23"/>
<circle cx="25.9" cy="198.7" r=".43" fill="none" stroke="#d8b1b0" stroke-width=".2"/>
<g fill="none" stroke="#231f20" stroke-width=".2">
<path d="M62.6 177.6v5.6M70.2 177.6v5.6M77.8 177.6v5.6M85.5 177.6v5.6M25.4 199.7a.52 .52 0 0 1 .7 .2 .52 .52 0 0 1-.3 .7 .55 .55 0 0 1-.5-.3 .55 .55 0 0 1 .1-.6zM25.6 199.7a.39 .39 0 0 1 .3 .4 .39 .39 0 0 1-.3 .4l-.2-.4zM26.7 199.6a.31 .31 0 0 1 .5 0 .31 .31 0 0 1 0 .4 .34 .34 0 0 1-.1 .6 .34 .34 0 0 1-.5-.3h.2a.19 .19 0 0 0 .2 .2 .19 .19 0 0 0 .1-.2 .19 .19 0 0 0-.2-.2v-.1a.16 .16 0 0 0 .2-.2 .16 .16 0 0 0-.1-.1 .16 .16 0 0 0-.2 .1h-.2zM27.7 199.5h.5v.2h-.3l-.1 .2a.4 .4 0 0 1 .4 .6 .4 .4 0 0 1-.7-.1l.1-.1a.26 .26 0 0 0 .4 .1 .26 .26 0 0 0 0-.4 .26 .26 0 0 0-.4 .1zM28.5 199.7a.37 .37 0 0 1 .5 0 .37 .37 0 0 1-.1 .6l-.2 .2h.4v.1h-.7l.5-.8-.1-.1-.4 .2zM29.4 199.6a.31 .31 0 0 1 .5 0 .31 .31 0 0 1-.1 .4 .34 .34 0 0 1 0 .6 .34 .34 0 0 1-.5-.3h.1a.19 .19 0 0 0 .3 .2 .19 .19 0 0 0 .1-.2 .19 .19 0 0 0-.2-.2v-.1a.16 .16 0 0 0 .2-.2 .16 .16 0 0 0-.1-.1 .16 .16 0 0 0-.2 .1h-.2zM31.2 199.7a.52 .52 0 0 1 .7 .2 .52 .52 0 0 1-.3 .7 .55 .55 0 0 1-.5-.3 .55 .55 0 0 1 .1-.6zM31.4 199.7a.39 .39 0 0 1 .3 .4 .39 .39 0 0 1-.3 .4l-.2-.4z"/>
<path d="M32.5 199.6a.31 .31 0 0 1 .5 0 .31 .31 0 0 1 0 .4 .34 .34 0 0 1-.1 .6 .34 .34 0 0 1-.5-.3h.2a.19 .19 0 0 0 .2 .2 .19 .19 0 0 0 .1-.2 .19 .19 0 0 0-.2-.2v-.1a.16 .16 0 0 0 .2-.2 .16 .16 0 0 0-.1-.1 .16 .16 0 0 0-.2 .1h-.2zM33.5 199.5h.5v.2h-.3l-.1 .2a.4 .4 0 0 1 .4 .6 .4 .4 0 0 1-.7-.1l.1-.1a.26 .26 0 0 0 .4 .1 .26 .26 0 0 0 0-.4 .26 .26 0 0 0-.4 .1zM34.3 199.5h.3v1.1h-.2v-.9h-.2zM35 199.6a.31 .31 0 0 1 .5 0 .31 .31 0 0 1-.1 .5 .33 .33 0 0 1 .1 .4 .33 .33 0 0 1-.5 0 .33 .33 0 0 1 .1-.4l-.2-.3zM54.9 183.3h38.2M54.9 190h38.2M54.9 195.7h38.2M62.6 183.3v6.7M62.6 190v5.6M62.6 195.7v7.4M70.2 183.3v6.7M70.2 190v5.6"/>
<path d="M70.2 195.7v7.4M77.8 183.3v6.7M77.8 190v5.6M77.8 195.7v7.4M85.5 183.3v6.7M85.5 190v5.6M85.5 195.7v7.4M30.3 200.4l.2 .1-.2 .4-.2-.1zM54.9 203.1h38.2M54.9 208.6h38.2M62.6 203.2v5.3M62.6 208.6v7.4"/>
<path d="M70.2 203.2v5.3M70.2 208.6v7.4M77.8 203.2v5.3M77.8 208.6v7.4M85.5 203.2v5.3M85.5 208.6v7.4"/>
<circle cx="35.3" cy="199.8" r=".16"/>
<circle cx="26.3" cy="200.5" r=".1"/>
<circle cx="32.1" cy="200.5" r=".1"/>
<circle cx="35.2" cy="200.3" r=".18"/>
</g>
<g font-size="6.2" fill="#231f20">
<text x="141.6" y="197.2">10</text>
<text x="153.5" y="197.2">10</text>
<text x="155.9" y="197.1">10</text>
</g>
<g font-size="5.2" fill="#231f20">
<text x="162.9" y="207.7">24</text>
<text x="174.9" y="207.7">24</text>
<text x="177.2" y="207.6">24</text>
</g>
<g font-size="4.9" fill="#000001">
<text x="110.1" y="11.7">SUPERFLEX</text>
<text x="145" y="11.7">INTERIOR 4000K HCRI</text>
</g>
<text font-size="4.9" fill="#231f20" x="198.1" y="218.7">55</text>
<g font-size="4.5" fill="#231f20">
<text x="130.7" y="218.7">ETL CEEEL</text>
<text x="154.9" y="218.7">EE</text>
<text x="158.5" y="221">79</text>
<text x="172.8" y="220.9">7980</text>
<text x="181.1" y="220.9">80</text>
</g>
<text font-size="3.8" fill="#231f20" x="7.6" y="20">S P E C I F I C A T I O N</text>
<g font-size="3.4" fill="#231f20">
<text x="160.4" y="217.6">ONE</text>
<text x="160.5" y="221.1">B I N</text>
<text x="162.8" y="217.5">ONE</text>
<text x="162.8" y="221">B I N</text>
</g>
<g font-size="3.2" fill="#231f20">
<text x="7.6" y="30.2">Standard Output Dimmable LED Linear Flex System</text>
<text x="7.6" y="71.2">OUTPUT</text>
<text x="107.5" y="71.2">PHYSICAL</text>
<text x="7.7" y="136.7">ELECTRICAL</text>
<text x="107.5" y="156">DIMENSIONS</text>
<text x="7.7" y="171.5">CIE 1931 CHROMATICITY</text>
<text x="54.9" y="171.5">R VALUES</text>
<text x="7.7" y="175.3">DIAGRAM</text>
<text x="107.5" y="199.7">MODA TECHNOLOGY</text>
<text x="157.4" y="199.7">STANDARDS &amp; CERTIFICATIONS</text>
<text x="154.2" y="207.9">EMC</text>
<text x="156.5" y="207.8">EMC</text>
</g>
<text font-size="3.1" x="117.4" y="213.6">ZERO BIN</text>
<text font-size="2.9" fill="#000001" x="140.9" y="10">®</text>
<g font-size="2.8" fill="#231f20">
<text x="7.6" y="37.6">SUPERFLEX HCRI provides high quality and consistent light</text>
<text x="7.6" y="41.1">in a low-profile package. Custom lengths are made simple with</text>
<text x="7.6" y="44.7">designated cutting points. A self-adhesive 3M backing and push to fit</text>
<text x="7.6" y="48.2">connectors are designed for a quick and simple installation.</text>
<text x="7.6" y="51.7">SUPERFLEX HCRI is the perfect solution for interior applications</text>
<text x="7.6" y="55.3">requiring high light output while maintaining a low profile.</text>
<text x="7.6" y="58.8">Applications include cove, display, architectural accents, cabinet,</text>
<text x="7.6" y="62.3">and back lighting.</text>
<text x="7.6" y="75.9">Delivered Lumens</text>
<text x="107.5" y="77.3">Applications</text>
<text x="7.6" y="81">CCT &amp; SDMC</text>
<text x="7.6" y="86.1">Chromaticity Coordinates</text>
<text x="107.5" y="87">Dimensions</text>
<text x="7.6" y="91.2">Color Bin Tolerance</text>
<text x="107.5" y="95.3">LED Spacing</text>
<text x="7.6" y="96.3">Efficacy (lm/W)</text>
<text x="7.6" y="101.4">CRI</text>
<text x="107.5" y="100.4">Cutting Distance</text>
<text x="107.5" y="105.4">Weight</text>
<text x="7.6" y="111.1">Lumen Maintenance</text>
<text x="107.5" y="112.1">Construction</text>
<text x="107.5" y="118.9">Thermal Management</text>
<text x="7.6" y="120.9">Testing Data</text>
<text x="107.5" y="123.9">Optics</text>
<text x="107.5" y="129">Fixture Connections</text>
<text x="107.5" y="134.1">Operating Temperature</text>
<text x="7.7" y="141.6">Input Voltage</text>
<text x="107.5" y="139.2">Storage Temperature</text>
<text x="7.7" y="146.7">Power Consumption</text>
<text x="107.5" y="144.3">Humidity</text>
<text x="7.7" y="151.8">Power Factor</text>
<text x="7.7" y="156.9">Control</text>
<text x="57.2" y="181.5">R1</text>
<text x="64.8" y="181.5">R2</text>
<text x="72.5" y="181.5">R3</text>
<text x="80.1" y="181.5">R4</text>
<text x="87.7" y="181.5">R5</text>
<text x="57.2" y="193.9">R6</text>
<text x="64.8" y="193.9">R7</text>
<text x="72.5" y="193.9">R8</text>
<text x="80.1" y="193.9">R9</text>
<text x="86.9" y="193.9">R10</text>
<text x="56.4" y="206.9">R11</text>
<text x="64" y="206.9">R12</text>
<text x="71.7" y="206.9">R13</text>
<text x="79.3" y="206.9">R14</text>
<text x="86.9" y="206.9">R15</text>
<text x="9" y="232.6">Project Name:</text>
<text x="9" y="237.5">Notes:</text>
</g>
<g font-size="2.8" fill="#a8a9ad">
<text x="43.1" y="75.9">403.18 lm/ft</text>
<text x="138.4" y="75.6">IP20 Dry Location, Cabinet, Cove, Display, Niches,</text>
<text x="43.1" y="81">4000K - 2 Step MacAdam Ellipse</text>
<text x="138.4" y="79">Perimeter Lighting</text>
<text x="138.4" y="83.6">Length 196 13/16in (5m)</text>
<text x="43.1" y="86.1">x: 0.3523 y: 0.3518 u: 0.2162 v: 0.4858</text>
<text x="138.4" y="87">Width 7/16in (10mm)</text>
<text x="43.1" y="91.2">+/- 3%</text>
<text x="138.4" y="90.4">Height 1/8in (2mm)</text>
<text x="138.4" y="95.3">1/4in (6mm)</text>
<text x="43.1" y="96.3">69.51</text>
<text x="43.1" y="101.4">93</text>
<text x="138.4" y="100.4">1in (25mm)</text>
<text x="43.1" y="106.1">70,000 Hours L70 @ 25°C</text>
<text x="138.4" y="105.4">6.4oz (181.4g) Per Reel</text>
<text x="43.1" y="109.5">90,000 Hours L50 @ 25°C</text>
<text x="43.1" y="112.8">50,000 Hours L70 @ 50°C</text>
<text x="138.4" y="110.5">Constant Voltage Design Protects LEDs And Prolongs Life.</text>
<text x="138.4" y="113.8">White FPCB Inside a Silicone Sleeve</text>
<text x="43.1" y="116.2">70,000 Hours L50 @ 50°C</text>
<text x="138.4" y="118.9">N/A</text>
<text x="43.1" y="120.9">Light Data LM-79-08 &amp; LM-80-08</text>
<text x="138.4" y="123.9">N/A</text>
<text x="138.4" y="129">Solder connections</text>
<text x="138.4" y="134.1">-22ºF ~ 122ºF (-30ºC ~ 50ºC)</text>
<text x="43.2" y="141.6">12V DC</text>
<text x="138.4" y="139.2">-40ºF ~ 176ºF (-40ºC ~ 80ºC)</text>
<text x="43.2" y="146.7">5.8W per ft (0.04A)</text>
<text x="138.4" y="144.3">0-95% Non Condensing</text>
<text x="43.2" y="151.8">≤ 1</text>
<text x="43.2" y="156.9">0-10V, ELV (By others), &amp; MLV (By others)</text>
<text x="134.6" y="160.1">196 13/16in (5m)</text>
<text x="185.5" y="169.8">7/16in</text>
<text x="185.5" y="173.2">(10mm)</text>
<text x="185.5" y="186.7">1/8in</text>
<text x="185.5" y="190.1">(2mm)</text>
</g>
<g font-size="2.7" fill="#231f20">
<text x="173.6" y="208">277</text>
<text x="174.1" y="204.2">100</text>
<text x="185.5" y="208">27277</text>
<text x="159.5" y="217.1">LM</text>
<text x="178.6" y="218.8">H</text>
<text x="179.8" y="217.1">LMLM R R</text>
<text x="180.3" y="219.6">S</text>
</g>
<g font-size="2.5" fill="#000001">
<text x="7.6" y="265.6">Due to continuous improvements and innovations, specifications may change without notice.</text>
<text x="7.6" y="268.3">Please refer to our website for current technical data. These figures are provided as a guideline</text>
<text x="142.3" y="268.2">3280 W Sunset Rd Las Vegas, NV 89118 | T: 702 407 7775</text>
<text x="178.8" y="265.2">VDC 12/09/2021</text>
<text x="7.6" y="270.9">only and may vary with differing power supplies and installations. All rights reserved. E&amp;OE.</text>
<text x="144.6" y="271.1">F: 702 407 7773 | www.modalight.com | © Copyright 2018</text>
</g>
<text font-size="2.5" fill="#231f20" x="203" y="265.2">1 / 3</text>
<g font-size="2.1" fill="#a8a9ad">
<text x="57.5" y="187.4">93</text>
<text x="65.2" y="187.4">93</text>
<text x="72.8" y="187.4">89</text>
<text x="80.4" y="187.4">93</text>
<text x="88.1" y="187.4">92</text>
<text x="57.5" y="200.2">93</text>
<text x="65.2" y="200.2">92</text>
<text x="72.8" y="200.2">91</text>
<text x="80.4" y="200.2">91</text>
<text x="88.1" y="200.2">89</text>
<text x="57.5" y="213.1">93</text>
<text x="65.2" y="213.1">82</text>
<text x="72.8" y="213.1">93</text>
<text x="80.4" y="213.1">92</text>
<text x="88.1" y="213.1">92</text>
</g>
<g font-size="1.6" fill="#231f20">
<text x="142.6" y="198.6">y e a r</text>
<text x="154.5" y="198.6">y e a r</text>
<text x="156.8" y="198.5">y e a r</text>
<text x="175.9" y="205.5">to</text>
</g>
<g font-size="1.4" fill="#231f20">
<text x="8" y="179.2">Y</text>
<text x="25.2" y="200.6">0.3523, 0.3518</text>
<text x="49.4" y="215.2">X</text>
</g>
<g font-size="1.2" fill="#231f20">
<text x="8.8" y="179.5">0.9</text>
<text x="8.8" y="183.2">0.8</text>
<text x="8.8" y="186.8">0.7</text>
<text x="8.8" y="190.4">0.6</text>
<text x="8.8" y="194">0.5</text>
<text x="8.8" y="197.7">0.4</text>
<text x="8.8" y="201.3">0.3</text>
<text x="141" y="200.2">WARRANT Y</text>
<text x="152.9" y="200.2">WARRANT Y</text>
<text x="155.3" y="200.1">WARRANT Y</text>
<text x="8.8" y="204.9">0.2</text>
<text x="8.8" y="208.5">0.1</text>
<text x="162.3" y="209.5">APPROVED</text>
<text x="172.5" y="209.6">UNIVERSAL</text>
<text x="174.2" y="209.5">APPROVED</text>
<text x="176.6" y="209.4">APPROVED UNIVERSAL</text>
<text x="8.8" y="212.2">0.0</text>
<text x="10.8" y="213.7">0.0</text>
<text x="14.9" y="213.7">0.1</text>
<text x="19" y="213.7">0.2</text>
<text x="23.1" y="213.7">0.3</text>
<text x="27.2" y="213.7">0.4</text>
<text x="31.3" y="213.7">0.5</text>
<text x="35.4" y="213.7">0.6</text>
<text x="39.5" y="213.7">0.7</text>
<text x="43.6" y="213.7">0.8</text>
<text x="47.7" y="213.7">0.9</text>
</g>
<g font-size="1.1" fill="#231f20">
<text x="154.2" y="209.8">STANDARD</text>
<text x="156.5" y="209.7">STANDARD</text>
<text x="153.8" y="220.9">APPROVED</text>
<text x="174.8" y="221">APPROVED</text>
<text x="184" y="221.1">WARRANT Y</text>
<text x="189.1" y="220.9">APPROVEDWARRANT Y</text>
<text x="198.3" y="221">WARRANT Y</text>
</g>
<g font-size=".8" fill="#231f20">
<text x="197.8" y="219.7">Y E A R</text>
<text x="200.1" y="219.6">Y E A R</text>
</g>
<g font-size=".7" fill="#231f20">
<text x="13" y="184.9">510</text>
<text x="15.5" y="181.9">520</text>
<text x="18.8" y="182.9">530</text>
<text x="21.9" y="184.7">540</text>
<text x="24.8" y="187">550</text>
<text x="27.8" y="189.4">560</text>
<text x="30.7" y="192">570</text>
<text x="12.8" y="192.5">500</text>
<text x="33.5" y="194.4">580</text>
<text x="36.1" y="196.7">590</text>
<text x="14.3" y="201.4">490</text>
<text x="38.2" y="198.6">600</text>
<text x="39.8" y="199.9">610</text>
<text x="40.7" y="200.6">620</text>
<text x="41.5" y="201.2">630</text>
<text x="42" y="201.9">640</text>
<text x="42.3" y="203.2">660</text>
<text x="42.5" y="202.5">650</text>
<text x="16.2" y="207.2">480</text>
<text x="17.5" y="209.9">470</text>
<text x="17.8" y="211">460</text>
<text x="18.5" y="212.7">380</text>
<text x="19.2" y="211.9">430</text>
<text x="19.4" y="211.3">440</text>
</g>
</svg>
